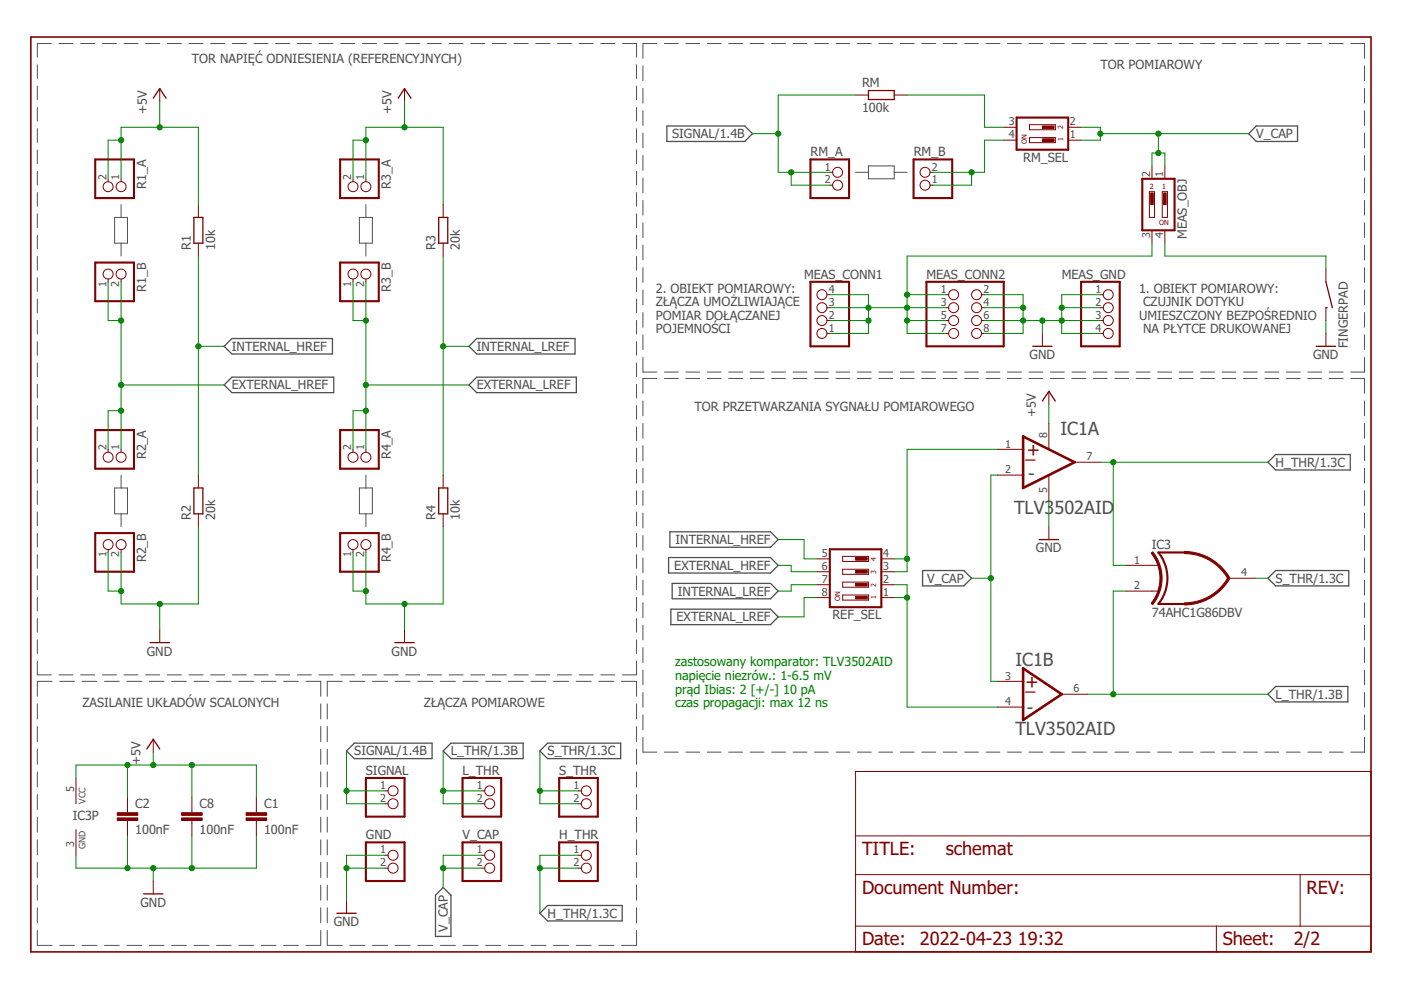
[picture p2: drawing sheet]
<svg xmlns="http://www.w3.org/2000/svg" width="297mm" height="210mm" viewBox="0 0 297 210" stroke-linecap="round" stroke-linejoin="round" font-family="sans-serif">
<g fill="none" stroke="#505050" stroke-width=".21">
<path d="M7.9 13.7v2.9M7.9 18.2v2.9M10.9 9.2h-3v2.9M12.5 9.2h3M17.1 9.2h3M21.7 9.2h3M26.3 9.2h3M30.9 9.2h3M35.5 9.2h3M40.1 9.2h3M44.7 9.2h2.9M49.3 9.2h2.9"/>
<path d="M53.8 9.2h3M58.4 9.2h3M63.1 9.2h2.9M67.6 9.2h3M72.2 9.2h3M76.8 9.2h3M81.4 9.2h3M86 9.2h3M90.6 9.2h3M95.2 9.2h3M99.8 9.2h3M104.4 9.2h3"/>
<path d="M109 9.2h3M113.6 9.2h3M118.2 9.2h3M122.8 9.2h3M127.4 9.2h3M132 9.2h3v2.9M135 13.7v2.9M135 18.2v2.9M136.3 14v3.1M136.3 18.7v3.2M139.3 9.2h-3v3.2M140.9 9.2h2.9"/>
<path d="M145.4 9.2h2.9M150 9.2h2.9M154.5 9.2h2.9M159 9.2h3M163.6 9.2h2.9M168.1 9.2h3M172.7 9.2h2.9M177.2 9.2h3M181.8 9.2h2.9M186.3 9.2h3M190.9 9.2h2.9M195.4 9.2h3"/>
<path d="M200 9.2h2.9M204.5 9.2h3M209.1 9.2h2.9M213.6 9.2h3M218.2 9.2h2.9M222.7 9.2h3M227.3 9.2h2.9M231.8 9.2h2.9M236.4 9.2h2.9M240.9 9.2h2.9M245.4 9.2h3M250 9.2h2.9"/>
<path d="M254.6 9.2h2.9M259.1 9.2h2.9M263.7 9.2h2.9M268.2 9.2h2.9M272.7 9.2h3M277.3 9.2h2.9M281.8 9.2h3M286.4 9.2h2.9v3.2M289.3 14v3.1M289.3 18.7v3.2M7.9 22.8v2.9M7.9 27.3v2.9"/>
<path d="M7.9 31.8v2.9M7.9 36.3v2.9M135 22.8v2.9M135 27.3v2.9M135 31.8v2.9M135 36.3v2.9M136.3 23.5v3.1M136.3 28.2v3.2M136.3 33v3.1M136.3 37.7v3.2M181.4 36.5h2.7M184.1 35.2h5.5v2.7h-5.5z"/>
<path d="M189.6 36.5h2.7M289.3 23.5v3.1M289.3 28.2v3.2M289.3 33v3.1M289.3 37.7v3.2M7.9 40.8v2.9M7.9 45.3v3M7.9 49.9v2.9M7.9 54.4v2.9M7.9 58.9v2.9M24.3 46.1h2.7v5.5h-2.7zM25.7 43.4v2.7"/>
<path d="M25.7 51.6v2.7M76.2 46.1h2.8v5.5h-2.8zM77.6 43.4v2.7M77.6 51.6v2.7M135 40.8v2.9M135 45.3v3M135 49.9v2.9M135 54.4v2.9M135 58.9v2.9M136.3 42.5v3.1M136.3 47.2v3.2M136.3 52v3.1"/>
<path d="M136.3 56.7v3.2M289.3 42.5v3.1M289.3 47.2v3.2M289.3 52v3.1M289.3 56.7v3.2M7.9 63.4v2.9M7.9 67.9v2.9M7.9 72.5v2.9M7.9 77v2.9M135 63.4v2.9M135 67.9v2.9M135 72.5v2.9"/>
<path d="M135 77v2.9M136.3 75.8v3.1h3M136.3 61.5v3.1M136.3 66.3v3.1M136.3 71v3.1M140.9 78.9h2.9M145.4 78.9h2.9M150 78.9h2.9M154.5 78.9h2.9M159 78.9h3M163.6 78.9h2.9M168.1 78.9h3"/>
<path d="M172.7 78.9h2.9M177.2 78.9h3M181.8 78.9h2.9M186.3 78.9h3M190.9 78.9h2.9M195.4 78.9h3M200 78.9h2.9M204.5 78.9h3M209.1 78.9h2.9M213.6 78.9h3M218.2 78.9h2.9M222.7 78.9h3"/>
<path d="M227.3 78.9h2.9M231.8 78.9h2.9M236.4 78.9h2.9M240.9 78.9h2.9M245.4 78.9h3M250 78.9h2.9M254.6 78.9h2.9M259.1 78.9h2.9M263.7 78.9h2.9M268.2 78.9h2.9M272.7 78.9h3M277.3 78.9h2.9"/>
<path d="M281.8 78.9h3M289.3 75.8v3.1h-2.9M289.3 61.5v3.1M289.3 66.3v3.1M289.3 71v3.1M7.9 81.5v2.9M7.9 86v2.9M7.9 90.5v2.9M7.9 95v2.9M7.9 99.5v2.9M135 81.5v2.9M135 86v2.9"/>
<path d="M135 90.5v2.9M135 95v2.9M135 99.5v2.9M136.3 85v3.2M136.3 89.8v3.1M136.3 94.5v3.2M136.3 99.3v3.1M139.3 80.2h-3v3.2M140.9 80.2h2.9M145.4 80.2h2.9M150 80.2h2.9M154.5 80.2h2.9"/>
<path d="M159 80.2h3M163.6 80.2h2.9M168.1 80.2h3M172.7 80.2h2.9M177.2 80.2h3M181.8 80.2h2.9M186.3 80.2h3M190.9 80.2h2.9M195.4 80.2h3M200 80.2h2.9M204.5 80.2h3M209.1 80.2h2.9"/>
<path d="M213.6 80.2h3M218.2 80.2h2.9M222.7 80.2h3M227.3 80.2h2.9M231.8 80.2h2.9M236.4 80.2h2.9M240.9 80.2h2.9M245.4 80.2h3M250 80.2h2.9M254.6 80.2h2.9M259.1 80.2h2.9M263.7 80.2h2.9"/>
<path d="M268.2 80.2h2.9M272.7 80.2h3M277.3 80.2h2.9M281.8 80.2h3M286.4 80.2h2.9v3.2M289.3 85v3.2M289.3 89.8v3.1M289.3 94.5v3.2M289.3 99.3v3.1M7.9 104.1v2.9M7.9 108.6v2.9M7.9 113.1v2.9"/>
<path d="M7.9 117.6v2.9M24.3 103.5h2.7v5.4h-2.7zM25.7 100.7v2.8M25.7 108.9v2.8M76.2 103.5h2.8v5.4h-2.8zM77.6 100.7v2.8M77.6 108.9v2.8M135 104.1v2.9M135 108.6v2.9M135 113.1v2.9M135 117.6v2.9M136.3 104v3.2"/>
<path d="M136.3 108.8v3.1M136.3 113.5v3.2M136.3 118.3v3.1M289.3 104v3.2M289.3 108.8v3.1M289.3 113.5v3.2M289.3 118.3v3.1M7.9 122.1v2.9M7.9 126.6v2.9M7.9 131.1v2.9M7.9 135.7v2.9M135 122.1v2.9"/>
<path d="M135 126.6v2.9M135 131.1v2.9M135 135.7v2.9M136.3 123v3.2M136.3 127.8v3.1M136.3 132.6v3.1M136.3 137.3v3.2M289.3 123v3.2M289.3 127.8v3.1M289.3 132.6v3.1M289.3 137.3v3.2M7.9 140.2v2.9h3"/>
<path d="M7.9 149.2v3.2M7.9 154.1v3.1M7.9 158.9v3.2M11 144.5h-3.1v3.1M12.5 143.1h3M12.7 144.5h3.1M17.1 143.1h3M17.4 144.5h3.1M21.7 143.1h3M22.1 144.5h3.2M26.3 143.1h3M26.9 144.5h3.1"/>
<path d="M30.9 143.1h3M31.6 144.5h3.2M35.5 143.1h3M36.4 144.5h3.1M40.1 143.1h3M41.1 144.5h3.2M44.7 143.1h2.9M45.9 144.5h3.1M49.3 143.1h2.9M50.6 144.5h3.2M53.8 143.1h3M55.4 144.5h3.1"/>
<path d="M58.4 143.1h3M60.1 144.5h3.2M63.1 143.1h2.9M64.9 144.5h3.1v3.1M67.6 143.1h3M68 149.2v3.2M68 154.1v3.1M68 158.9v3.2M69.4 149.2v3.2M69.4 154.1v3.1M69.4 158.9v3.2M72.2 143.1h3"/>
<path d="M72.6 144.5h-3.2v3.1M74.2 144.5h3.2M76.8 143.1h3M79 144.5h3.2M81.4 143.1h3M83.8 144.5h3.2M86 143.1h3M88.6 144.5h3.2M90.6 143.1h3M93.4 144.5h3.2M95.2 143.1h3M98.2 144.5h3.2"/>
<path d="M99.8 143.1h3M103 144.5h3.2M104.4 143.1h3M107.8 144.5h3.2M109 143.1h3M112.6 144.5h3.2M113.6 143.1h3M117.4 144.5h3.1M118.2 143.1h3M122.2 144.5h3.1M122.8 143.1h3M127 144.5h3.2"/>
<path d="M127.4 143.1h3M131.8 144.5h3.2v3.1M135 140.2v2.9h-3M135 149.2v3.2M135 154.1v3.1M135 158.9v3.2M136.3 142.1v3.1M136.3 146.8v3.2M136.3 151.6v3.1M136.3 156.3v3.2h3M140.9 159.5h2.9M145.4 159.5h2.9"/>
<path d="M150 159.5h2.9M154.5 159.5h2.9M159 159.5h3M163.6 159.5h2.9M168.1 159.5h3M172.7 159.5h2.9M177.2 159.5h3M181.8 159.5h2.9M186.3 159.5h3M190.9 159.5h2.9M195.4 159.5h3M200 159.5h2.9"/>
<path d="M204.5 159.5h3M209.1 159.5h2.9M213.6 159.5h3M218.2 159.5h2.9M222.7 159.5h3M227.3 159.5h2.9M231.8 159.5h2.9M236.4 159.5h2.9M240.9 159.5h2.9M245.4 159.5h3M250 159.5h2.9M254.6 159.5h2.9"/>
<path d="M259.1 159.5h2.9M263.7 159.5h2.9M268.2 159.5h2.9M272.7 159.5h3M277.3 159.5h2.9M281.8 159.5h3M289.3 142.1v3.1M289.3 146.8v3.2M289.3 151.6v3.1M289.3 156.3v3.2h-2.9M7.9 163.7v3.2M7.9 168.5v3.1"/>
<path d="M7.9 173.3v3.1M7.9 178.1v3.2M68 163.7v3.2M68 168.5v3.1M68 173.3v3.1M68 178.1v3.2M69.4 163.7v3.2M69.4 168.5v3.1M69.4 173.3v3.1M69.4 178.1v3.2M135 163.7v3.2M135 168.5v3.1"/>
<path d="M135 173.3v3.1M135 178.1v3.2M7.9 197.3v3.1h3.1M7.9 182.9v3.2M7.9 187.7v3.2M7.9 192.5v3.2M68 197.3v3.1h-3.1M68 182.9v3.2M68 187.7v3.2M68 192.5v3.2M69.4 197.3v3.1h3.2M69.4 182.9v3.2"/>
<path d="M69.4 187.7v3.2M69.4 192.5v3.2M135 182.9v3.2M135 187.7v3.2M135 192.5v3.2M135 197.3v3.1h-3.2M12.7 200.4h3.1M17.4 200.4h3.1M22.1 200.4h3.2M26.9 200.4h3.1M31.6 200.4h3.2M36.4 200.4h3.1"/>
<path d="M41.1 200.4h3.2M45.9 200.4h3.1M50.6 200.4h3.2M55.4 200.4h3.1M60.1 200.4h3.2M74.2 200.4h3.2M79 200.4h3.2M83.8 200.4h3.2M88.6 200.4h3.2M93.4 200.4h3.2M98.2 200.4h3.2M103 200.4h3.2"/>
<path d="M107.8 200.4h3.2M112.6 200.4h3.2M117.4 200.4h3.1M122.2 200.4h3.1M127 200.4h3.2"/>
</g>
<g fill="none" stroke="#505050" stroke-width=".28">
<path d="M141.4 26.7h16.5l1.6 1.6-1.6 1.7h-16.5zM264.7 28.3l1.7-1.6h8.7v3.3h-8.7zM47.5 73.4l1.7-1.6h21.3v3.3h-21.3zM101.1 71.8h20.8v3.3h-20.8l-1.7-1.7zM101.1 80h21.1v3.2h-21.1l-1.7-1.6zM47.5 81.6l1.7-1.6h21.6v3.2h-21.6zM268.8 98l1.7-1.6h15.8v3.3h-15.8zM141.8 118.2h21.6l1.6 1.7-1.6 1.6h-21.6zM142 112.8h21.4l1.6 1.6-1.6 1.6h-21.4zM142.2 129.2h21.2l1.6 1.6-1.6 1.6h-21.2zM142.5 123.7h20.9l1.6 1.6-1.6 1.7h-20.9zM195.6 121h8.7l1.7 1.6-1.7 1.6h-8.7z"/>
<path d="M268.8 122.6l1.7-1.6h15.5v3.2h-15.5zM75.1 157.6h16.5v3.2h-16.5l-1.6-1.6zM95.6 157.6h15.3v3.2h-15.3l-1.6-1.6zM116.1 157.6h15.5v3.2h-15.5l-1.6-1.6zM268.8 147.2l1.7-1.7h15.3v3.3h-15.3zM94 188.2l1.6 1.6v8.7h-3.3v-8.7zM116.1 192h15.8v3.3h-15.8l-1.6-1.7z"/>
</g>
<path d="M6.5 7.9h284.2v193.9h-284.2z" fill="none" stroke="#800000" stroke-width=".34"/>
<g fill="none" stroke="#800000" stroke-width=".21">
<path d="M33.9 18.8v2.7M85.8 18.8v2.7M22.9 37.9v.6M25.7 37.9v.6M74.8 37.9v.6M77.6 37.9v.6M175.9 36.5h.6M175.9 39.3h.6M181.4 20.2h2.7M189.6 20.2h2.7M197.2 36.5h.6M197.2 39.3h.6"/>
<path d="M212.8 27h2.7M212.8 29.7h2.7M218.3 26.4h5.5v1.1h-5.5zM218.3 29.2h5.5v1h-5.5zM226.5 27h2.7M226.5 29.7h2.7M244.2 35.2v2.7M247 35.2v2.7M22.9 59.2v.6M25.7 59.2v.6M42.1 43.4v2.7M42.1 51.6v2.7"/>
<path d="M74.8 59.2v.6M77.6 59.2v.6M94 43.4v2.7M94 51.6v2.7M243.7 40.6h1.1v5.5h-1.1zM244.2 48.8v2.8M246.4 40.6h1.1v5.5h-1.1zM247 48.8v2.8M281.1 57v2.8M175.3 62.5h.6M175.3 65.2h.6M175.3 68h.6"/>
<path d="M175.3 70.7h.6M200.5 62.5h.6M200.5 65.2h.6M200.5 68h.6M200.5 70.7h.6M208.1 62.5h.6M208.1 65.2h.6M208.1 68h.6M208.1 70.7h.6M221 70.7v2.7M233.3 62.5h.6M233.3 65.2h.6"/>
<path d="M233.3 68h.6M233.3 70.7h.6M281.1 65.2v2.8M281.1 70.7v2.7M22.9 95.3v.6M25.7 95.3v.6M74.8 95.3v.6M77.6 95.3v.6M211.5 95.3h5.4M216.9 95.3h.1M222.4 95.3h.1M222.4 83v2.7"/>
<path d="M222.4 89.8v5.5M227.8 98h.1M227.8 98h5.5M22.9 116.5v.6M25.7 116.5v.6M42.1 100.7v2.8M42.1 108.9v2.8M74.8 116.5v.6M77.6 116.5v.6M94 100.7v2.8M94 108.9v2.8M173.2 118.5h2.7"/>
<path d="M178.7 118h5.4v1h-5.4zM186.9 118.5h2.7M211.5 100.7h5.4M216.9 100.7h.1M222.4 100.7h.1M222.4 100.7v5.5M222.4 111.7v2.7M238.8 119.9h6.8M33.9 133.5v2.7M85.8 133.5v2.7M173.2 121.2h2.7M173.2 124h2.7"/>
<path d="M173.2 126.7h2.7M178.7 120.7h5.4v1.1h-5.4zM178.7 123.4h5.4v1.1h-5.4zM178.7 126.2h5.4v1h-5.4zM186.9 121.2h2.7M186.9 124h2.7M186.9 126.7h2.7M238.8 125.3h6.8M260.6 122.6h5.5M32.5 156.7v2.8M211.5 144.5h5.4M211.5 149.9h5.4"/>
<path d="M216.9 144.5h.1M216.9 149.9h.1M225.1 147.2h.1M225.1 147.2h5.5M16.1 165v5.4M16.1 175.9v5.4M27 169v3.3M27 173.9v3.3M40.7 169v3.3M40.7 173.9v3.3M54.4 169v3.3M54.4 173.9v3.3"/>
<path d="M81.7 167.7h.6M81.7 170.4h.6M102.2 167.7h.6M102.2 170.4h.6M122.7 167.7h.6M122.7 170.4h.6M181.4 163.6h109.3v38.2h-109.3zM181.4 177.2h109.3M32.5 186.8v2.7M73.5 190.9v2.7M81.7 181.3h.6M81.7 184.1h.6"/>
<path d="M102.2 181.3h.6M102.2 184.1h.6M122.7 181.3h.6M122.7 184.1h.6M181.4 185.4h109.3M181.4 196.4h109.3M257.9 196.4v5.4M275.7 185.4v11"/>
<circle cx="22.9" cy="39.6" r="1.06"/>
<circle cx="25.7" cy="39.6" r="1.06"/>
<circle cx="74.8" cy="39.6" r="1.06"/>
<circle cx="77.6" cy="39.6" r="1.06"/>
<circle cx="177.6" cy="39.3" r="1.06"/>
<circle cx="177.6" cy="36.5" r="1.06"/>
<circle cx="196.1" cy="36.5" r="1.06"/>
<circle cx="196.1" cy="39.3" r="1.06"/>
<circle cx="22.9" cy="58.1" r="1.06"/>
<circle cx="25.7" cy="58.1" r="1.06"/>
<circle cx="74.8" cy="58.1" r="1.06"/>
<circle cx="77.6" cy="58.1" r="1.06"/>
<circle cx="174.3" cy="70.7" r="1.06"/>
<circle cx="174.3" cy="68" r="1.06"/>
<circle cx="174.3" cy="65.2" r="1.06"/>
<circle cx="174.3" cy="62.5" r="1.06"/>
<circle cx="202.2" cy="70.7" r="1.06"/>
<circle cx="202.2" cy="65.2" r="1.06"/>
<circle cx="202.2" cy="62.5" r="1.06"/>
<circle cx="202.2" cy="68" r="1.06"/>
<circle cx="207.1" cy="70.7" r="1.06"/>
<circle cx="207.1" cy="62.5" r="1.06"/>
<circle cx="207.1" cy="68" r="1.06"/>
<circle cx="207.1" cy="65.2" r="1.06"/>
<circle cx="235" cy="65.2" r="1.06"/>
<circle cx="235" cy="70.7" r="1.06"/>
<circle cx="235" cy="62.5" r="1.06"/>
<circle cx="235" cy="68" r="1.06"/>
<circle cx="22.9" cy="96.9" r="1.06"/>
<circle cx="25.7" cy="96.9" r="1.06"/>
<circle cx="74.8" cy="96.9" r="1.06"/>
<circle cx="77.6" cy="96.9" r="1.06"/>
<circle cx="22.9" cy="115.5" r="1.06"/>
<circle cx="25.7" cy="115.5" r="1.06"/>
<circle cx="74.8" cy="115.5" r="1.06"/>
<circle cx="77.6" cy="115.5" r="1.06"/>
<circle cx="83.3" cy="167.7" r="1.06"/>
<circle cx="83.3" cy="170.4" r="1.06"/>
<circle cx="103.8" cy="167.7" r="1.06"/>
<circle cx="103.8" cy="170.4" r="1.06"/>
<circle cx="124.3" cy="170.4" r="1.06"/>
<circle cx="124.3" cy="167.7" r="1.06"/>
<circle cx="83.3" cy="181.3" r="1.06"/>
<circle cx="83.3" cy="184.1" r="1.06"/>
<circle cx="103.8" cy="184.1" r="1.06"/>
<circle cx="103.8" cy="181.3" r="1.06"/>
<circle cx="124.3" cy="181.3" r="1.06"/>
<circle cx="124.3" cy="184.1" r="1.06"/>
</g>
<g fill="none" stroke="#800000" stroke-width=".28">
<path d="M184.1 19.2h5.5v1.9h-5.5zM32.5 20.8l1.4-2 1.3 2M84.4 20.8l1.4-2 1.3 2M41.1 46.1h1.9v5.5h-1.9zM93 46.1h1.9v5.5h-1.9zM281.1 59.8l1.4 5.4M219 73.4h4.1M279.1 73.4h4.1M281.1 65.2h.3M221 85l1.4-2 1.4 2M41.1 103.5h1.9v5.4h-1.9zM93 103.5h1.9v5.4h-1.9z"/>
<path d="M220.3 114.4h4.1M31.8 136.2h4.1M83.7 136.2h4.1M31.1 158.8l1.4-2.1 1.4 2.1M30.4 189.5h4.1M71.4 193.6h4.1"/>
</g>
<g fill="none" stroke="#800000" stroke-width=".44">
<path d="M20.2 33.8h8.2v8.2h-8.2zM72.1 33.8h8.2v8.2h-8.2zM171.8 33.8h8.2v8.2h-8.2zM193.7 33.8h8.2v8.2h-8.2zM215.5 24.9h11v6.8h-11zM242.2 37.9h6.8v10.9h-6.8zM20.2 55.7h8.2v8.2h-8.2zM72.1 55.7h8.2v8.2h-8.2zM171.8 59.8h8.2v13.6h-8.2zM196.4 59.8h16.4v13.6h-16.4zM229.2 59.8h8.2v13.6h-8.2zM20.2 91.2h8.2v8.2h-8.2z"/>
<path d="M72.1 91.2h8.2v8.2h-8.2zM20.2 113h8.2v8.2h-8.2zM72.1 113h8.2v8.2h-8.2zM175.9 116.5h11v12.2h-11zM251.1 117.1h-5.5a8.7 8.7 0 0 1 0 11h5.5M77.6 178.6h8.2v8.2h-8.2zM77.6 165h8.2v8.1h-8.2zM98.1 178.6h8.2v8.2h-8.2zM98.1 165h8.2v8.1h-8.2zM118.6 178.6h8.1v8.2h-8.1zM118.6 165h8.1v8.1h-8.1z"/>
</g>
<g fill="#800000" stroke="#800000" stroke-width=".21">
<path d="M251.1 127.8a10.6 10.6 0 0 0 9.2-5.4l.4 .3a11.1 11.1 0 0 1-9.6 5.6z" fill-rule="evenodd"/>
<path d="M251.1 116.9a11.1 11.1 0 0 1 9.6 5.6l-.4 .3a10.6 10.6 0 0 0-9.2-5.4z" fill-rule="evenodd"/>
<path d="M244.1 117.3l.3-.3a8.9 8.9 0 0 1 0 11.2l-.3-.3a8.6 8.6 0 0 0 0-10.6z" fill-rule="evenodd"/>
</g>
<g fill="#800000" stroke="#800000" stroke-width=".21">
<path d="M52.2 173.4h4.3v.6h-4.3z"/>
<path d="M52.2 172.3h4.3v.6h-4.3z"/>
<path d="M24.8 173.4h4.4v.6h-4.4z"/>
<path d="M24.8 172.3h4.4v.6h-4.4z"/>
<path d="M181.4 126.4h2.5v.6h-2.5z"/>
<path d="M181.4 123.7h2.5v.5h-2.5z"/>
<path d="M181.4 120.9h2.5v.6h-2.5z"/>
<path d="M181.4 118.2h2.5v.6h-2.5z"/>
<path d="M221 29.4h2.5v.6h-2.5z"/>
<path d="M221 26.7h2.5v.6h-2.5z"/>
<path d="M38.5 173.4h4.4v.6h-4.4z"/>
<path d="M38.5 172.3h4.4v.6h-4.4z"/>
<path d="M246.7 40.9h.5v2.5h-.5z"/>
<path d="M244 40.9h.5v2.5h-.5z"/>
</g>
<path d="M216.9 92.5l10.9 5.5-10.9 5.5zM216.9 141.7l8.2 5.5-8.2 5.5z" fill="none" stroke="#800000" stroke-width=".55"/>
<g fill="none" stroke="#008000" stroke-width=".21">
<path d="M25.7 37.9v-10.9h16.4v16.4M25.7 29.7h-2.8v8.2M33.9 21.5v5.5M77.6 37.9v-10.9h16.4v16.4M77.6 29.7h-2.8v8.2M85.8 21.5v5.5M159.5 28.3h5.5M167.7 36.5v2.8h8.2M181.4 20.2h-16.4v16.3h10.9M192.3 20.2h16.4v6.8h4.1M206 36.5v2.8h-8.2M212.8 29.7h-4.1v6.8h-10.9"/>
<path d="M229.2 27h4.1v2.7h-4.1M233.3 28.3h31.4M244.2 35.2v-2.8h2.8v2.8M245.6 28.3v4.1M22.9 59.8v8.2h2.8M25.7 59.8v35.5M42.1 54.3v46.4M74.8 59.8v8.2h2.8M77.6 59.8v35.5M94 54.3v46.4M244.2 51.6v2.7h-51.9v16.4h8.2M247 51.6v2.7h34.1v2.7"/>
<path d="M42.1 73.4h5.4M94 73.4h5.4M175.9 68h8.2M175.9 65.2h24.6M175.9 62.5h8.2v8.2h-8.2M192.3 68h8.2M192.3 62.5h8.2M208.7 68h24.6M208.7 65.2h8.2M208.7 62.5h8.2v8.2h-8.2M221 68v2.7M225.1 65.2h8.2"/>
<path d="M233.3 62.5h-8.2v8.2h8.2M281.1 68v2.7M25.7 87.1h-2.8v8.2M25.7 81.6h21.8M77.6 87.1h-2.8v8.2M77.6 81.6h21.8M211.5 95.3h-19.2v25.9h-2.7M222.4 85.7v4.1M233.3 98h35.5M236 98v21.9h2.8M22.9 117.1v8.2h2.8M42.1 111.7v16.4h-16.4v-11"/>
<path d="M74.8 117.1v8.2h2.8M94 111.7v16.4h-16.4v-11M165 119.9h2.7v1.3h5.5M165 114.4h5.5v4.1h2.7M189.6 118.5h2.7M211.5 100.7h-1.4v43.8h1.4M222.4 106.2v5.5M33.9 128.1v5.4M85.8 128.1v5.4M173.2 124h-5.5v1.3h-2.7M173.2 126.7h-2.7v4.1h-5.5M189.6 124h2.7v25.9h19.2"/>
<path d="M189.6 126.7h2.7M206 122.6h4.1M238.8 125.3h-2.8v21.9M266.1 122.6h2.7M32.5 159.5v2.7M73.5 159.2v11.2h8.2M94 159.2v11.2h8.2M114.5 159.2v11.2h8.2M230.6 147.2h38.2M16.1 165v-2.8h38.3v6.8M27 162.2v6.8M27 177.2v6.9"/>
<path d="M40.7 162.2v6.8M40.7 177.2v6.9M54.4 177.2v6.9h-38.3v-2.8M73.5 167.7h8.2M94 167.7h8.2M114.5 167.7h8.2M32.5 184.1v2.7M73.5 184.1h8.2M81.7 181.3h-8.2v9.6M94 184.1h8.2M102.2 181.3h-8.2v6.9M114.5 184.1h8.2"/>
<path d="M122.7 181.3h-8.2v12.3"/>
</g>
<g fill="#008000" stroke="#008000" stroke-width=".21">
<circle cx="33.9" cy="27" r=".55"/>
<circle cx="25.7" cy="29.7" r=".55"/>
<circle cx="85.8" cy="27" r=".55"/>
<circle cx="77.6" cy="29.7" r=".55"/>
<circle cx="27" cy="162.2" r=".55"/>
<circle cx="32.5" cy="162.2" r=".55"/>
<circle cx="40.7" cy="162.2" r=".55"/>
<circle cx="33.9" cy="128.1" r=".55"/>
<circle cx="25.7" cy="125.3" r=".55"/>
<circle cx="85.8" cy="128.1" r=".55"/>
<circle cx="77.6" cy="125.3" r=".55"/>
<circle cx="27" cy="184.1" r=".55"/>
<circle cx="32.5" cy="184.1" r=".55"/>
<circle cx="40.7" cy="184.1" r=".55"/>
<circle cx="73.5" cy="184.1" r=".55"/>
<circle cx="216.9" cy="65.2" r=".55"/>
<circle cx="216.9" cy="68" r=".55"/>
<circle cx="225.1" cy="68" r=".55"/>
<circle cx="225.1" cy="65.2" r=".55"/>
<circle cx="221" cy="68" r=".55"/>
<circle cx="114.5" cy="167.7" r=".55"/>
<circle cx="192.3" cy="118.5" r=".55"/>
<circle cx="236" cy="98" r=".55"/>
<circle cx="114.5" cy="184.1" r=".55"/>
<circle cx="236" cy="147.2" r=".55"/>
<circle cx="94" cy="167.7" r=".55"/>
<circle cx="210.1" cy="122.6" r=".55"/>
<circle cx="94" cy="184.1" r=".55"/>
<circle cx="233.3" cy="28.3" r=".55"/>
<circle cx="245.6" cy="28.3" r=".55"/>
<circle cx="245.6" cy="32.4" r=".55"/>
<circle cx="206" cy="36.5" r=".55"/>
<circle cx="167.7" cy="36.5" r=".55"/>
<circle cx="165" cy="28.3" r=".55"/>
<circle cx="73.5" cy="167.7" r=".55"/>
<circle cx="42.1" cy="73.4" r=".55"/>
<circle cx="25.7" cy="81.6" r=".55"/>
<circle cx="25.7" cy="68" r=".55"/>
<circle cx="25.7" cy="87.1" r=".55"/>
<circle cx="94" cy="73.4" r=".55"/>
<circle cx="77.6" cy="81.6" r=".55"/>
<circle cx="77.6" cy="68" r=".55"/>
<circle cx="77.6" cy="87.1" r=".55"/>
<circle cx="192.3" cy="126.7" r=".55"/>
<circle cx="184.1" cy="68" r=".55"/>
<circle cx="184.1" cy="65.2" r=".55"/>
<circle cx="192.3" cy="65.2" r=".55"/>
<circle cx="192.3" cy="68" r=".55"/>
<circle cx="192.3" cy="62.5" r=".55"/>
</g>
<g font-size="3.9" fill="#505050">
<text x="224.8" y="92.3">IC1A</text>
<text x="218" y="101.8">-</text>
<text x="215" y="108.9">TLV3502AID</text>
<text x="215.3" y="141.2">IC1B</text>
<text x="215.3" y="155.9">TLV3502AID</text>
<text x="217.7" y="151.3">-</text>
</g>
<g font-size="3.9" fill="#800000">
<text x="217.5" y="97.2">_</text>
<text x="217.7" y="96.6">+</text>
<text x="217.5" y="145.8">+</text>
<text x="217.5" y="146.4">_</text>
<text x="182.8" y="181.3">TITLE:</text>
<text x="200.5" y="181.3">schemat</text>
<text x="182.8" y="189.5">Document Number:</text>
<text x="277" y="189.5">REV:</text>
<text x="182.8" y="200.5">Date:</text>
<text x="195.1" y="200.5">2022-04-23</text>
<text x="215.8" y="200.5">19:32</text>
<text x="259.3" y="200.5">Sheet:</text>
<text x="274.3" y="200.5">2/2</text>
</g>
<g font-size="2.7" fill="#505050">
<text x="40.7" y="13.3">TOR NAPIĘĆ ODNIESIENIA (REFERENCYJNYCH)</text>
<text x="233.3" y="14.7">TOR POMIAROWY</text>
<text x="182.8" y="23.7">100k</text>
<text x="182.8" y="18.5">RM</text>
<text x="31.1" y="24.2" transform="rotate(-90 31.1 24.2)">+5V</text>
<text x="83" y="24.2" transform="rotate(-90 83 24.2)">+5V</text>
<text x="142.5" y="29.3">SIGNAL/1.4B</text>
<text x="266.4" y="29.3">V_CAP</text>
<text x="171.8" y="33.1">RM_A</text>
<text x="193.7" y="33.1">RM_B</text>
<text x="216.9" y="34.3">RM_SEL</text>
<text x="31" y="40" transform="rotate(-90 31 40)">R1_A</text>
<text x="82.9" y="40" transform="rotate(-90 82.9 40)">R3_A</text>
<text x="40.4" y="52.9" transform="rotate(-90 40.4 52.9)">R1</text>
<text x="45.6" y="52.9" transform="rotate(-90 45.6 52.9)">10k</text>
<text x="92.4" y="52.9" transform="rotate(-90 92.4 52.9)">R3</text>
<text x="97.5" y="52.9" transform="rotate(-90 97.5 52.9)">20k</text>
<text x="251.6" y="50.7" transform="rotate(-90 251.6 50.7)">MEAS_OBJ</text>
<text x="170.5" y="59.1">MEAS_CONN1</text>
<text x="196.4" y="59.1">MEAS_CONN2</text>
<text x="225.1" y="59.1">MEAS_GND</text>
<text x="31" y="61.8" transform="rotate(-90 31 61.8)">R1_B</text>
<text x="82.9" y="61.8" transform="rotate(-90 82.9 61.8)">R3_B</text>
<text x="139" y="62.1">2. OBIEKT POMIAROWY:</text>
<text x="139" y="64.9">ZŁĄCZA UMOŻLIWIAJĄCE</text>
<text x="241.5" y="62.1">1. OBIEKT POMIAROWY:</text>
<text x="242.3" y="64.9">CZUJNIK DOTYKU</text>
<text x="139" y="67.8">POMIAR DOŁĄCZANEJ</text>
<text x="139" y="70.7">POJEMNOŚCI</text>
<text x="241.5" y="67.8">UMIESZCZONY BEZPOŚREDNIO</text>
<text x="242.3" y="70.7">NA PŁYTCE DRUKOWANEJ</text>
<text x="49.2" y="74.4">INTERNAL_HREF</text>
<text x="101.1" y="74.4">INTERNAL_LREF</text>
<text x="218.3" y="76.2">GND</text>
<text x="278.4" y="76.2">GND</text>
<text x="285.8" y="73.8" transform="rotate(-90 285.8 73.8)">FINGERPAD</text>
<text x="49.2" y="82.6">EXTERNAL_HREF</text>
<text x="101.1" y="82.6">EXTERNAL_LREF</text>
<text x="147.2" y="87.1">TOR PRZETWARZANIA SYGNAŁU POMIAROWEGO</text>
<text x="219.6" y="88.4" transform="rotate(-90 219.6 88.4)">+5V</text>
<text x="31" y="97.4" transform="rotate(-90 31 97.4)">R2_A</text>
<text x="82.9" y="97.4" transform="rotate(-90 82.9 97.4)">R4_A</text>
<text x="270.5" y="99">H_THR/1.3C</text>
<text x="40.4" y="110.3" transform="rotate(-90 40.4 110.3)">R2</text>
<text x="45.6" y="110.3" transform="rotate(-90 45.6 110.3)">20k</text>
<text x="92.4" y="110.3" transform="rotate(-90 92.4 110.3)">R4</text>
<text x="97.5" y="110.3" transform="rotate(-90 97.5 110.3)">10k</text>
<text x="31" y="119.2" transform="rotate(-90 31 119.2)">R2_B</text>
<text x="82.9" y="119.2" transform="rotate(-90 82.9 119.2)">R4_B</text>
<text x="143.2" y="115.3">INTERNAL_HREF</text>
<text x="219.6" y="117.1">GND</text>
<text x="244.2" y="116.5">IC3</text>
<text x="143" y="120.8">EXTERNAL_HREF</text>
<text x="196.6" y="123.5">V_CAP</text>
<text x="270.5" y="123.6">S_THR/1.3C</text>
<text x="143.4" y="131.7">EXTERNAL_LREF</text>
<text x="143.7" y="126.3">INTERNAL_LREF</text>
<text x="176.5" y="131.3">REF_SEL</text>
<text x="244.2" y="130.8">74AHC1G86DBV</text>
<text x="31.1" y="139">GND</text>
<text x="83" y="139">GND</text>
<text x="17.5" y="149.9">ZASILANIE UKŁADÓW SCALONYCH</text>
<text x="89.9" y="149.9">ZŁĄCZA POMIAROWE</text>
<text x="270.5" y="148.1">L_THR/1.3B</text>
<text x="75.1" y="160.2">SIGNAL/1.4B</text>
<text x="95.6" y="160.2">L_THR/1.3B</text>
<text x="116.1" y="160.2">S_THR/1.3C</text>
<text x="29.8" y="162.2" transform="rotate(-90 29.8 162.2)">+5V</text>
<text x="77.6" y="164.3">SIGNAL</text>
<text x="98.1" y="164.3">L_THR</text>
<text x="118.6" y="164.3">S_THR</text>
<text x="15.4" y="173.8">IC3P</text>
<text x="28.7" y="171.4">C2</text>
<text x="42.3" y="171.4">C8</text>
<text x="56" y="171.4">C1</text>
<text x="28.7" y="176.8">100nF</text>
<text x="42.3" y="176.8">100nF</text>
<text x="56" y="176.8">100nF</text>
<text x="77.6" y="177.9">GND</text>
<text x="98.1" y="177.9">V_CAP</text>
<text x="118.6" y="177.9">H_THR</text>
<text x="29.8" y="192.3">GND</text>
<text x="70.7" y="196.4">GND</text>
<text x="94.9" y="197.6" transform="rotate(-90 94.9 197.6)">V_CAP</text>
<text x="116.1" y="194.6">H_THR/1.3C</text>
</g>
<g font-size="2.7" fill="#008000">
<text x="143.1" y="141.3">zastosowany komparator: TLV3502AID</text>
<text x="143.1" y="144.2">napięcie niezrów.: 1-6.5 mV</text>
<text x="143.1" y="147">prąd Ibias: 2 [+/-] 10 pA</text>
<text x="143.1" y="149.9">czas propagacji: max 12 ns</text>
</g>
<g font-size="2.3" fill="#505050">
<text x="213.9" y="26.6">3</text>
<text x="213.9" y="29.3">4</text>
<text x="226.9" y="29.3">1</text>
<text x="226.9" y="26.6">2</text>
<text x="22.6" y="38.1" transform="rotate(-90 22.6 38.1)">2</text>
<text x="25.3" y="38.1" transform="rotate(-90 25.3 38.1)">1</text>
<text x="74.5" y="38.1" transform="rotate(-90 74.5 38.1)">2</text>
<text x="77.2" y="38.1" transform="rotate(-90 77.2 38.1)">1</text>
<text x="174.9" y="36.2">1</text>
<text x="174.9" y="38.9">2</text>
<text x="197.6" y="38.9">1</text>
<text x="197.6" y="36.2">2</text>
<text x="243.9" y="37.5" transform="rotate(-90 243.9 37.5)">2</text>
<text x="246.6" y="37.5" transform="rotate(-90 246.6 37.5)">1</text>
<text x="243.9" y="50.5" transform="rotate(-90 243.9 50.5)">3</text>
<text x="246.6" y="50.5" transform="rotate(-90 246.6 50.5)">4</text>
<text x="22.6" y="60.8" transform="rotate(-90 22.6 60.8)">1</text>
<text x="25.3" y="60.8" transform="rotate(-90 25.3 60.8)">2</text>
<text x="74.5" y="60.8" transform="rotate(-90 74.5 60.8)">1</text>
<text x="77.2" y="60.8" transform="rotate(-90 77.2 60.8)">2</text>
<text x="175.7" y="64.8">3</text>
<text x="175.7" y="62.1">4</text>
<text x="199.5" y="62.1">1</text>
<text x="199.5" y="64.8">3</text>
<text x="208.5" y="62.1">2</text>
<text x="208.5" y="64.8">4</text>
<text x="232.3" y="62.1">1</text>
<text x="232.3" y="64.8">2</text>
<text x="175.7" y="70.3">1</text>
<text x="175.7" y="67.6">2</text>
<text x="199.5" y="67.6">5</text>
<text x="199.5" y="70.3">7</text>
<text x="208.5" y="67.6">6</text>
<text x="208.5" y="70.3">8</text>
<text x="232.3" y="67.6">3</text>
<text x="232.3" y="70.3">4</text>
<text x="22.6" y="95.5" transform="rotate(-90 22.6 95.5)">2</text>
<text x="25.3" y="95.5" transform="rotate(-90 25.3 95.5)">1</text>
<text x="74.5" y="95.5" transform="rotate(-90 74.5 95.5)">2</text>
<text x="77.2" y="95.5" transform="rotate(-90 77.2 95.5)">1</text>
<text x="213.1" y="94.9">1</text>
<text x="222" y="92.8" transform="rotate(-90 222 92.8)">8</text>
<text x="213.1" y="100.4">2</text>
<text x="230.4" y="97.6">7</text>
<text x="222" y="104.5" transform="rotate(-90 222 104.5)">5</text>
<text x="22.6" y="118.2" transform="rotate(-90 22.6 118.2)">1</text>
<text x="25.3" y="118.2" transform="rotate(-90 25.3 118.2)">2</text>
<text x="74.5" y="118.2" transform="rotate(-90 74.5 118.2)">1</text>
<text x="77.2" y="118.2" transform="rotate(-90 77.2 118.2)">2</text>
<text x="174.3" y="118.1">5</text>
<text x="187.2" y="118.1">4</text>
<text x="240.5" y="119.5">1</text>
<text x="174.3" y="120.8">6</text>
<text x="174.3" y="123.6">7</text>
<text x="187.2" y="123.6">2</text>
<text x="187.2" y="120.8">3</text>
<text x="240.5" y="124.9">2</text>
<text x="263.1" y="122.2">4</text>
<text x="174.3" y="126.3">8</text>
<text x="187.2" y="126.3">1</text>
<text x="213.1" y="144.1">3</text>
<text x="213.1" y="149.5">4</text>
<text x="227.6" y="146.8">6</text>
<text x="15.7" y="167.9" transform="rotate(-90 15.7 167.9)">5</text>
<text x="80.6" y="167.3">1</text>
<text x="101.1" y="167.3">1</text>
<text x="121.6" y="167.3">1</text>
<text x="80.6" y="170">2</text>
<text x="101.1" y="170">2</text>
<text x="121.6" y="170">2</text>
<text x="15.7" y="179.7" transform="rotate(-90 15.7 179.7)">3</text>
<text x="80.6" y="181">1</text>
<text x="80.6" y="183.7">2</text>
<text x="101.1" y="181">1</text>
<text x="101.1" y="183.7">2</text>
<text x="121.6" y="181">1</text>
<text x="121.6" y="183.7">2</text>
</g>
<g font-size="1.9" fill="#505050">
<text x="18.2" y="170.4" transform="rotate(-90 18.2 170.4)">VCC</text>
<text x="18.2" y="180" transform="rotate(-90 18.2 180)">GND</text>
</g>
<g font-size="1.5" fill="#800000">
<text x="225.4" y="30" transform="rotate(-90 225.4 30)">1</text>
<text x="225.4" y="27.4" transform="rotate(-90 225.4 27.4)">2</text>
<text x="217.7" y="30.5" transform="rotate(-90 217.7 30.5)">ON</text>
<text x="243.8" y="40.1">2</text>
<text x="246.4" y="40.1">1</text>
<text x="245.7" y="47.7">ON</text>
<text x="185.8" y="119" transform="rotate(-90 185.8 119)">4</text>
<text x="185.8" y="124.4" transform="rotate(-90 185.8 124.4)">2</text>
<text x="185.8" y="121.6" transform="rotate(-90 185.8 121.6)">3</text>
<text x="178.1" y="127.5" transform="rotate(-90 178.1 127.5)">ON</text>
<text x="185.8" y="127" transform="rotate(-90 185.8 127)">1</text>
</g>
</svg>
